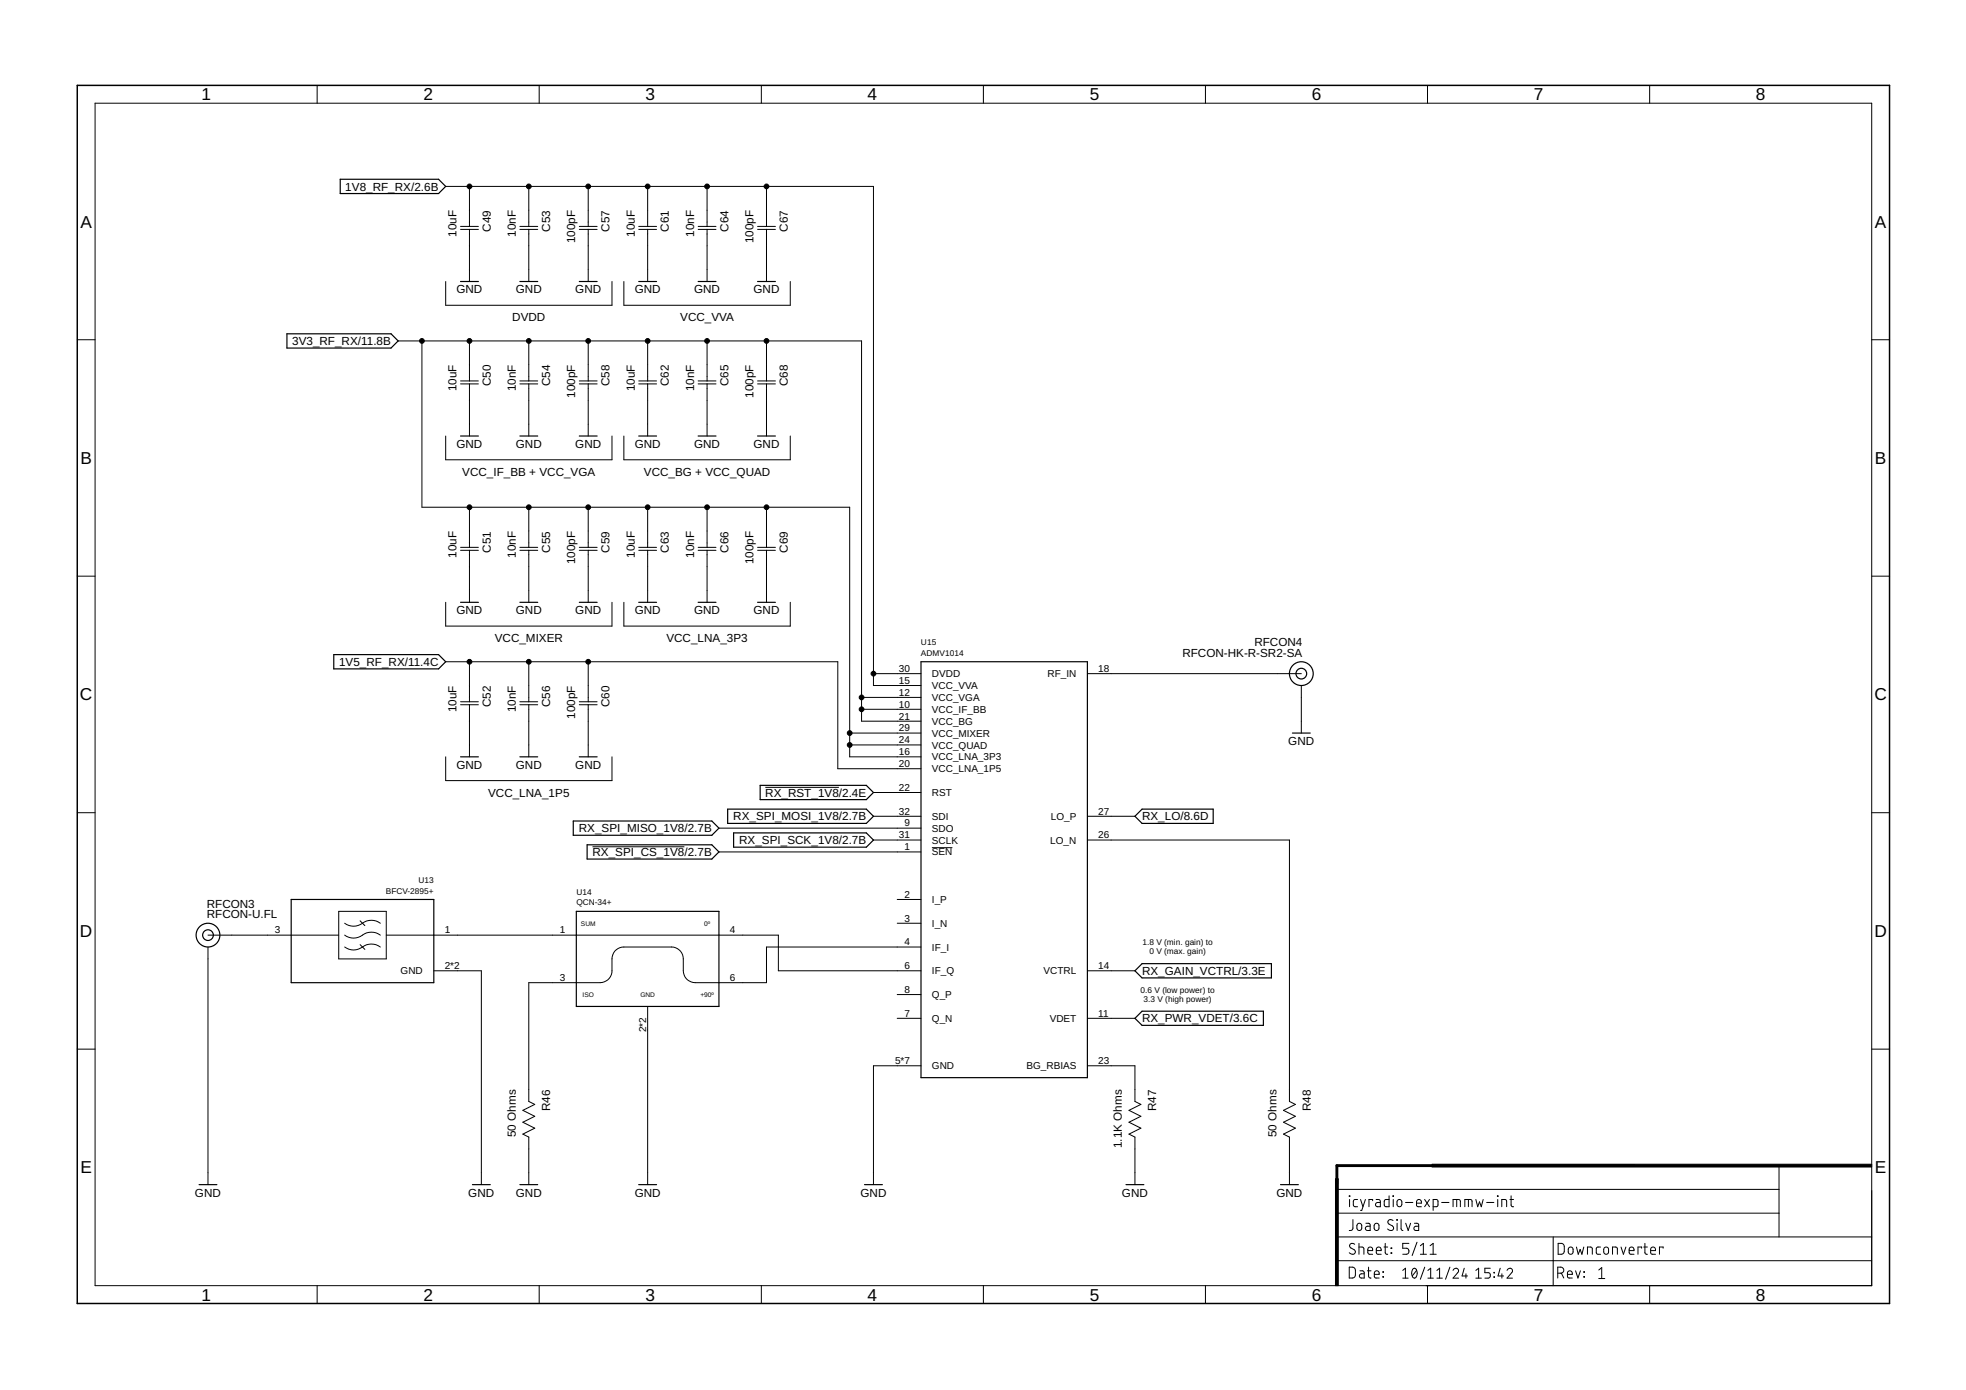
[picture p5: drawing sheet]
<svg xmlns="http://www.w3.org/2000/svg" width="420mm" height="297mm" viewBox="0 0 420 297" stroke-linecap="round" stroke-linejoin="round" font-family="sans-serif">
<g fill="none" stroke="#000" stroke-width=".21">
<path d="M67.8 18.2v3.9M115.2 18.2v3.9M162.7 18.2v3.9M210.2 18.2v3.9M257.6 18.2v3.9M305.1 18.2v3.9M352.6 18.2v3.9M20.3 22.1h379.7v252.6h-379.7zM95.2 39.8h91.5v106.7h10.1M100.3 39.8v8.6M113 39.8v8.6M125.7 39.8v8.6"/>
<path d="M138.4 39.8v8.6M151.1 39.8v8.6M163.8 39.8v8.6M98.4 48.4h3.8M98.4 49h3.8M100.3 49v11.2M111.1 48.4h3.8M111.1 49h3.8M113 49v11.2M123.8 48.4h3.8M123.8 49h3.8M125.7 49v11.2"/>
<path d="M136.5 48.4h3.8M136.5 49h3.8M138.4 49v11.2M149.2 48.4h3.8M149.2 49h3.8M151.1 49v11.2M161.9 48.4h3.8M161.9 49h3.8M163.8 49v11.2M16.5 72.6h3.8M85.1 72.9h99v81.2h12.7M90.2 72.9v35.5h91.4v53.3h15.2"/>
<path d="M95.2 60.2v5h35.6v-5M100.3 72.9v8.5M113 72.9v8.5M125.7 72.9v8.5M133.3 60.2v5h35.6v-5M138.4 72.9v8.5M151.1 72.9v8.5M163.8 72.9v8.5M400 72.6h3.8M95.2 93.2v5.1h35.6v-5.1M98.4 81.4h3.8M98.4 82h3.8"/>
<path d="M100.3 82v11.2M111.1 81.4h3.8M111.1 82h3.8M113 82v11.2M123.8 81.4h3.8M123.8 82h3.8M125.7 82v11.2M133.3 93.2v5.1h35.6v-5.1M136.5 81.4h3.8M136.5 82h3.8M138.4 82v11.2M149.2 81.4h3.8"/>
<path d="M149.2 82h3.8M151.1 82v11.2M161.9 81.4h3.8M161.9 82h3.8M163.8 82v11.2M98.4 117h3.8M98.4 117.6h3.8M100.3 108.4v8.6M100.3 117.6v11.1M111.1 117h3.8M111.1 117.6h3.8M113 108.4v8.6"/>
<path d="M113 117.6v11.1M123.8 117h3.8M123.8 117.6h3.8M125.7 108.4v8.6M125.7 117.6v11.1M136.5 117h3.8M136.5 117.6h3.8M138.4 108.4v8.6M138.4 117.6v11.1M149.2 117h3.8M149.2 117.6h3.8M151.1 108.4v8.6"/>
<path d="M151.1 117.6v11.1M161.9 117h3.8M161.9 117.6h3.8M163.8 108.4v8.6M163.8 117.6v11.1M16.5 123.1h3.8M95.2 128.7v5.1h35.6v-5.1M133.3 128.7v5.1h35.6v-5.1M400 123.1h3.8M95.2 141.4h83.8v22.9h17.8M98.4 150h3.8M98.4 150.6h3.8"/>
<path d="M100.3 141.4v8.6M100.3 150.6v11.1M111.1 150h3.8M111.1 150.6h3.8M113 141.4v8.6M113 150.6v11.1M123.8 150h3.8M123.8 150.6h3.8M125.7 141.4v8.6M125.7 150.6v11.1M181.6 156.7h15.2M181.6 159.2h15.2"/>
<path d="M184.1 149h12.7M184.1 151.6h12.7M186.7 144h10.1M232.4 144h45.7M278.1 146.5v10.2M16.5 173.7h3.8M95.2 161.7v5.1h35.6v-5.1M153.6 177h43.2M163.6 168.3h15.7M186.7 174.4h10.1M186.7 179.5h10.1M186.7 169.4h10.1"/>
<path d="M232.4 174.4h10.1M232.4 179.5h43.2v55.9l1.2 .6-2.5 1.3 2.5 1.2-2.5 1.3 2.5 1.3-2.5 1.3 1.3 .6v10.2M400 173.7h3.8M44.4 199.8h28M72.4 194.8h10.1v10.1h-10.1zM73.7 199.8a3.3 3.3 0 0 0 4.2-.2l1-.4a3.2 3.2 0 0 1 2.4 .6M73.7 197.3a3.3 3.3 0 0 0 4.2-.3l1-.3a3.2 3.2 0 0 1 2.4 .6M77 196.8l1 1M82.5 199.8h83.8v7.7h30.5M126.6 181h19.7M153.6 182.1h43.2M191.7 192.2h5.1"/>
<path d="M191.7 197.3h5.1M199.2 181.1h4.3M44.4 202.4v50.8M73.7 202.4a3.3 3.3 0 0 0 4.2-.3l1-.3a3.2 3.2 0 0 1 2.4 .6M77 201.9l1 1M92.7 207.5h10.2v45.7M138.4 215.1v38.1M191.7 212.5h5.1M191.7 217.6h5.1M196.8 202.4h-33v7.6h-15.2a2.54 2.54 0 0 1-2.6-2.5v-2.6a2.51 2.51 0 0 0-2.5-2.5h-10.2a2.54 2.54 0 0 0-2.5 2.5v2.6a2.54 2.54 0 0 1-2.6 2.5h-15.2v25.4l1.3 .6-2.6 1.3 2.6 1.2-2.6 1.3 2.6 1.3-2.6 1.3 1.3 .6v10.2M232.4 217.6h10.1M232.4 207.5h10.1"/>
<path d="M16.5 224.2h3.8M196.8 227.8h-10.1v25.4M232.4 227.8h10.1v7.6l1.3 .6-2.5 1.3 2.5 1.2-2.5 1.3 2.5 1.3-2.5 1.3 1.2 .6v10.2M400 224.2h3.8M285.7 254.2h94.5M285.7 259.2h94.5M288.4 255.5l.1 .2zM288.4 256.3v1.6M290.1 256.3h-.6l-.3 .4 .1 1.1 .8 .1M290.8 256.3l.5 1.6M291.8 256.3l-.8 2.4h-.2M293.3 256.6v-.3h-.7v1.6"/>
<path d="M294.1 256.3h.6l.3 .4v1.2h-.6a.46 .46 0 0 1-.4-.5 .46 .46 0 0 1 .4-.4h.6M296.9 255.5v2.4h-.8l-.3-.4 .1-.9 .2-.3h.8M297.7 255.5l.1 .2zM297.8 256.3v1.6M298.8 256.4l.4-.1a.92 .92 0 0 1 .1 1.5l-.3 .1a.92 .92 0 0 1-.2-1.5zM300.4 257h1.5M302.7 257.1h1.1a.55 .55 0 0 0-.4-.8 .55 .55 0 0 0-.7 .5l.1 1 1 .1M304.5 256.3l1 1.6M305.5 256.3l-1 1.6M306.3 257.9h.8l.2-.3v-1l-.2-.3h-.8v2.4M308.1 257h1.6M310.5 257.9v-1.6l1.5 .1 .1 1.5"/>
<path d="M311.3 256.3v1.6M313.1 257.9v-1.6l1.4 .1 .1 1.5M313.8 256.3v1.6M315.4 256.3l.4 1.6 .4-1.1 .4 1.1 .4-1.6M317.7 257h1.6M320 255.5l.1 .2zM320.1 256.3v1.6M321 257.9v-1.6l.9 .1 .1 1.5M322.7 256.3h.8M322.9 255.5l.1 2.1 .5 .3M380.2 249.1v15.2M67.8 274.7v3.9"/>
<path d="M115.2 274.7v3.9M162.7 274.7v3.9M210.2 274.7v3.9M257.6 274.7v3.9M285.7 269.4h114.3M285.7 264.3h114.3M288.4 270.8h.8l.4 .4v1.5l-.4 .4h-.8zM289.1 260.6v2l-.2 .3-.5 .1M289.5 265.9a.58 .58 0 0 0-.9-.1 .58 .58 0 0 0 .1 .9l.7 .4a.58 .58 0 0 1 .1 .8 .58 .58 0 0 1-.9 0l-.2-.2M290.2 261.5l.4-.1a.92 .92 0 0 1 .2 1.5l-.4 .1a.92 .92 0 0 1-.2-1.5zM290.4 266.5l1 .1 .1 1.4M290.4 265.7v2.3"/>
<path d="M290.6 271.6h.7l.2 .3v1.2h-.5a.46 .46 0 0 1-.5-.4 .46 .46 0 0 1 .5-.5h.5M291.9 261.4h.7l.2 .2v1.4h-.6a.46 .46 0 0 1-.4-.5 .46 .46 0 0 1 .4-.5h.6M292.2 271.6h.8M292.3 267.3h1a.54 .54 0 0 0-.3-.8 .54 .54 0 0 0-.7 .5l.1 .9 .9 .1M292.5 270.8v1.9l.1 .3 .4 .1M293.7 272.3h1a.54 .54 0 0 0-.3-.7 .54 .54 0 0 0-.7 .5l.1 .9 .9 .1M293.8 261.6l.5-.2a.92 .92 0 0 1 .1 1.5l-.3 .1-.3-.2-.1-.4zM294.1 267.3h1.1a.54 .54 0 0 0-.4-.8 .54 .54 0 0 0-.7 .5l.1 .9 1 .1M295.6 272.8l.1 .1zM295.6 271.8l.1 .1zM295.8 266.5h.8M296 265.7l.1 2.1 .5 .2"/>
<path d="M297.3 266.7l.1 .1zM297.3 267.7l.1 .1zM297.7 260.8a.58 .58 0 0 0-.9-.1 .58 .58 0 0 0 .1 .9l.7 .4a.59 .59 0 0 1 0 .9 .59 .59 0 0 1-.8-.1l-.3-.2M298.5 260.6l.1 .2zM298.6 261.4v1.6M299.4 260.6v2l.2 .2 .2 .2M299.8 273.1h1.1M299.8 271.5l.6-.5v2.1M300.4 261.4l.5 1.6 .6-1.6M301.1 265.7h-1.3v1h.8a.66 .66 0 0 1 .5 .7 .66 .66 0 0 1-.5 .6h-.8M302 271.2l.1-.1a.88 .88 0 0 1 .8 1.2l-.1 .3a.51 .51 0 0 1-.5 .5 .51 .51 0 0 1-.5-.5l-.1-.8zM302.3 261.4h.7l.2 .2v1.4h-.6a.46 .46 0 0 1-.4-.5 .46 .46 0 0 1 .4-.5h.6"/>
<path d="M302.7 271.5l-.9 1.2M302.8 265.5l-1 2.8M303.6 268h1.2M303.6 266.2l.6-.5v2.3M304.5 270.8l-.9 2.6M305.1 274.7v3.9M305.2 273.1h1.1M305.2 271.5l.6-.5v2.1M305.6 268h1.3M305.6 266.2l.7-.5v2.3M307.1 273.1h1.2M307.1 271.5l.6-.5v2.1"/>
<path d="M309.9 270.8l-1 2.6M310.5 271.5a.58 .58 0 0 1 .9-.5 .58 .58 0 0 1 .1 1l-1 1.1h1.2M312.9 271l-.4 1.7h1.1M313.3 272.2v.9M315.4 273.1h1.2M315.4 271.5l.6-.5v2.1M318.5 271h-1.2v1h.7a.59 .59 0 0 1 .5 .6 .59 .59 0 0 1-.5 .5h-.7M319.3 271.9l.1 .1zM319.3 272.8l.1 .2zM320.6 271l-.5 1.7h1.2M321 272.2v.9M322.1 271.5a.58 .58 0 0 1 .8-.5 .58 .58 0 0 1 .2 1l-1 1.1h1.1"/>
<path d="M331.9 264.3v10.4M332.9 272.1h.6a.65 .65 0 0 0 .7-.7 .65 .65 0 0 0-.7-.6h-.6v2.3M333 265.7h.9l.4 .4v1.3l-.1 .4-.3 .2h-.9zM333.7 272.1l.5 1M335 272.3h1a.54 .54 0 0 0-.3-.7 .54 .54 0 0 0-.7 .5l.1 .9 .9 .1M335.3 266.7l.5-.2a.92 .92 0 0 1 .1 1.5h-.3l-.4-.3zM336.7 271.6l.5 1.5 .6-1.5M336.9 266.5l.4 1.5 .4-1 .4 1 .4-1.5M338.5 271.8l.1 .1zM338.5 272.8l.1 .1zM339.3 268v-1.5l.9 .1 .1 1.4M341.7 271.4l.6-.5v2.3"/>
<path d="M341.7 273.2h1.3M342.1 266.5h-.7l-.3 .4 .1 1 .9 .1M342.9 266.7l.4-.2a.92 .92 0 0 1 .2 1.5h-.3l-.4-.3zM344.6 268v-1.5l.9 .1 .2 1.4M346.4 266.5l.5 1.5 .6-1.5M348.2 267.3h1a.54 .54 0 0 0-.4-.8 .54 .54 0 0 0-.6 .5l.1 .9 .9 .1M350.8 266.7v-.2h-.7v1.5M351.3 266.5h.8M351.5 265.7l.1 2.1 .5 .2M352.6 274.7v3.9M352.8 267.3h1a.54 .54 0 0 0-.4-.8 .54 .54 0 0 0-.6 .5l.1 .9 .9 .1M355.4 266.7v-.2h-.8v1.5"/>
</g>
<g fill="none" stroke="#000" stroke-width=".25">
<path d="M72.7 38.3h21l1.5 1.5-1.5 1.6h-21zM61.3 71.3h22.3l1.5 1.6-1.5 1.5h-22.3zM98.4 60.2h3.8M111.1 60.2h3.8M123.8 60.2h3.8M136.5 60.2h3.8M149.2 60.2h3.8M161.9 60.2h3.8M98.4 93.2h3.8M111.1 93.2h3.8M123.8 93.2h3.8M136.5 93.2h3.8"/>
<path d="M149.2 93.2h3.8M161.9 93.2h3.8M71.3 139.9h22.4l1.5 1.5-1.5 1.5h-22.4zM98.4 128.7h3.8M111.1 128.7h3.8M123.8 128.7h3.8M136.5 128.7h3.8M149.2 128.7h3.8M161.9 128.7h3.8M196.8 141.4h35.6v88.9h-35.6zM276.2 156.7h3.8M98.4 161.7h3.8"/>
<path d="M111.1 161.7h3.8M122.5 175.5h29.6l1.5 1.5-1.5 1.5h-29.6zM123.8 161.7h3.8M155.5 172.9h29.6l1.6 1.5-1.6 1.6h-29.6zM156.8 178h28.3l1.6 1.5-1.6 1.5h-28.3zM162.5 167.8h22.6l1.6 1.6-1.6 1.5h-22.6zM242.5 174.4l1.6-1.5h15.2v3.1h-15.2zM62.2 192.2h30.5v17.8h-30.5zM123.2 194.8h30.4v20.3h-30.4zM125.5 180.5h26.6l1.5 1.6-1.5 1.5h-26.6zM242.5 207.5l1.6-1.6h27.6v3.1h-27.6zM242.5 217.6l1.6-1.5h25.9v3h-25.9z"/>
<path d="M42.5 253.2h3.9M101 253.2h3.8M111.1 253.2h3.8M136.5 253.2h3.8M184.8 253.2h3.8M240.6 253.2h3.9M273.7 253.2h3.8"/>
<circle cx="278.1" cy="144" r="2.54"/>
<circle cx="278.1" cy="144" r="1.14"/>
<circle cx="44.4" cy="199.8" r="2.54"/>
<circle cx="44.4" cy="199.8" r="1.14"/>
</g>
<path d="M16.5 18.2h387.3v260.4h-387.3z" fill="none" stroke="#000" stroke-width=".32"/>
<path d="M285.4 251.9h.6v22.8h-.6zM306 248.8h94v.6h-94z" fill="#000" stroke="#000" stroke-width=".21"/>
<path d="M349.2 249.1h-63.5v3.8" fill="none" stroke="#000" stroke-width=".61"/>
<g fill="#000" stroke="#000" stroke-width=".21">
<circle cx="100.3" cy="39.8" r=".51"/>
<circle cx="113" cy="39.8" r=".51"/>
<circle cx="125.7" cy="39.8" r=".51"/>
<circle cx="138.4" cy="39.8" r=".51"/>
<circle cx="151.1" cy="39.8" r=".51"/>
<circle cx="163.8" cy="39.8" r=".51"/>
<circle cx="90.2" cy="72.9" r=".51"/>
<circle cx="100.3" cy="72.9" r=".51"/>
<circle cx="113" cy="72.9" r=".51"/>
<circle cx="125.7" cy="72.9" r=".51"/>
<circle cx="138.4" cy="72.9" r=".51"/>
<circle cx="151.1" cy="72.9" r=".51"/>
<circle cx="163.8" cy="72.9" r=".51"/>
<circle cx="100.3" cy="108.4" r=".51"/>
<circle cx="113" cy="108.4" r=".51"/>
<circle cx="125.7" cy="108.4" r=".51"/>
<circle cx="138.4" cy="108.4" r=".51"/>
<circle cx="151.1" cy="108.4" r=".51"/>
<circle cx="163.8" cy="108.4" r=".51"/>
<circle cx="100.3" cy="141.4" r=".51"/>
<circle cx="113" cy="141.4" r=".51"/>
<circle cx="125.7" cy="141.4" r=".51"/>
<circle cx="181.6" cy="156.7" r=".51"/>
<circle cx="181.6" cy="159.2" r=".51"/>
<circle cx="184.1" cy="151.6" r=".51"/>
<circle cx="184.1" cy="149" r=".51"/>
<circle cx="186.7" cy="144" r=".51"/>
</g>
<g font-size="3.7">
<text x="43" y="21.4">1</text>
<text x="90.5" y="21.4">2</text>
<text x="138" y="21.4">3</text>
<text x="185.4" y="21.4">4</text>
<text x="232.9" y="21.4">5</text>
<text x="280.3" y="21.4">6</text>
<text x="327.8" y="21.4">7</text>
<text x="375.3" y="21.4">8</text>
<text x="17.2" y="48.6">A</text>
<text x="400.7" y="48.6">A</text>
<text x="17.2" y="99.2">B</text>
<text x="400.7" y="99.2">B</text>
<text x="17.1" y="149.7">C</text>
<text x="400.6" y="149.7">C</text>
<text x="17.1" y="200.2">D</text>
<text x="400.6" y="200.2">D</text>
<text x="17.2" y="250.8">E</text>
<text x="400.7" y="250.8">E</text>
<text x="43" y="277.9">1</text>
<text x="90.5" y="277.9">2</text>
<text x="138" y="277.9">3</text>
<text x="185.4" y="277.9">4</text>
<text x="232.9" y="277.9">5</text>
<text x="280.3" y="277.9">6</text>
<text x="327.8" y="277.9">7</text>
<text x="375.3" y="277.9">8</text>
</g>
<g font-size="2.5">
<text x="73.8" y="40.7">1V8_RF_RX/2.6B</text>
<text x="97.6" y="50.6" transform="rotate(-90 97.6 50.6)">10uF</text>
<text x="104.9" y="49.5" transform="rotate(-90 104.9 49.5)">C49</text>
<text x="110.3" y="50.6" transform="rotate(-90 110.3 50.6)">10nF</text>
<text x="117.6" y="49.5" transform="rotate(-90 117.6 49.5)">C53</text>
<text x="122.9" y="52" transform="rotate(-90 122.9 52)">100pF</text>
<text x="130.3" y="49.5" transform="rotate(-90 130.3 49.5)">C57</text>
<text x="135.6" y="50.6" transform="rotate(-90 135.6 50.6)">10uF</text>
<text x="143" y="49.5" transform="rotate(-90 143 49.5)">C61</text>
<text x="148.3" y="50.6" transform="rotate(-90 148.3 50.6)">10nF</text>
<text x="155.7" y="49.5" transform="rotate(-90 155.7 49.5)">C64</text>
<text x="161" y="52" transform="rotate(-90 161 52)">100pF</text>
<text x="168.4" y="49.5" transform="rotate(-90 168.4 49.5)">C67</text>
<text x="97.5" y="62.7">GND</text>
<text x="110.2" y="62.7">GND</text>
<text x="122.9" y="62.7">GND</text>
<text x="135.6" y="62.7">GND</text>
<text x="148.3" y="62.7">GND</text>
<text x="161" y="62.7">GND</text>
<text x="109.5" y="68.7">DVDD</text>
<text x="145.4" y="68.7">VCC_VVA</text>
<text x="62.4" y="73.7">3V3_RF_RX/11.8B</text>
<text x="97.6" y="83.6" transform="rotate(-90 97.6 83.6)">10uF</text>
<text x="104.9" y="82.5" transform="rotate(-90 104.9 82.5)">C50</text>
<text x="110.3" y="83.6" transform="rotate(-90 110.3 83.6)">10nF</text>
<text x="117.6" y="82.5" transform="rotate(-90 117.6 82.5)">C54</text>
<text x="130.3" y="82.5" transform="rotate(-90 130.3 82.5)">C58</text>
<text x="135.6" y="83.6" transform="rotate(-90 135.6 83.6)">10uF</text>
<text x="143" y="82.5" transform="rotate(-90 143 82.5)">C62</text>
<text x="148.3" y="83.6" transform="rotate(-90 148.3 83.6)">10nF</text>
<text x="155.7" y="82.5" transform="rotate(-90 155.7 82.5)">C65</text>
<text x="168.4" y="82.5" transform="rotate(-90 168.4 82.5)">C68</text>
<text x="122.9" y="85" transform="rotate(-90 122.9 85)">100pF</text>
<text x="161" y="85" transform="rotate(-90 161 85)">100pF</text>
<text x="97.5" y="95.7">GND</text>
<text x="110.2" y="95.7">GND</text>
<text x="122.9" y="95.7">GND</text>
<text x="135.6" y="95.7">GND</text>
<text x="148.3" y="95.7">GND</text>
<text x="161" y="95.7">GND</text>
<text x="98.8" y="101.7">VCC_IF_BB + VCC_VGA</text>
<text x="137.6" y="101.7">VCC_BG + VCC_QUAD</text>
<text x="97.6" y="119.2" transform="rotate(-90 97.6 119.2)">10uF</text>
<text x="104.9" y="118.1" transform="rotate(-90 104.9 118.1)">C51</text>
<text x="110.3" y="119.2" transform="rotate(-90 110.3 119.2)">10nF</text>
<text x="117.6" y="118.1" transform="rotate(-90 117.6 118.1)">C55</text>
<text x="130.3" y="118.1" transform="rotate(-90 130.3 118.1)">C59</text>
<text x="135.6" y="119.2" transform="rotate(-90 135.6 119.2)">10uF</text>
<text x="143" y="118.1" transform="rotate(-90 143 118.1)">C63</text>
<text x="148.3" y="119.2" transform="rotate(-90 148.3 119.2)">10nF</text>
<text x="155.7" y="118.1" transform="rotate(-90 155.7 118.1)">C66</text>
<text x="168.4" y="118.1" transform="rotate(-90 168.4 118.1)">C69</text>
<text x="122.9" y="120.6" transform="rotate(-90 122.9 120.6)">100pF</text>
<text x="161" y="120.6" transform="rotate(-90 161 120.6)">100pF</text>
<text x="97.5" y="131.3">GND</text>
<text x="110.2" y="131.3">GND</text>
<text x="122.9" y="131.3">GND</text>
<text x="135.6" y="131.3">GND</text>
<text x="148.3" y="131.3">GND</text>
<text x="161" y="131.3">GND</text>
<text x="105.7" y="137.2">VCC_MIXER</text>
<text x="142.4" y="137.2">VCC_LNA_3P3</text>
<text x="72.5" y="142.3">1V5_RF_RX/11.4C</text>
<text x="252.7" y="140.4">RFCON-HK-R-SR2-SA</text>
<text x="268.1" y="138.1">RFCON4</text>
<text x="97.6" y="152.2" transform="rotate(-90 97.6 152.2)">10uF</text>
<text x="104.9" y="151.1" transform="rotate(-90 104.9 151.1)">C52</text>
<text x="110.3" y="152.2" transform="rotate(-90 110.3 152.2)">10nF</text>
<text x="117.6" y="151.1" transform="rotate(-90 117.6 151.1)">C56</text>
<text x="122.9" y="153.6" transform="rotate(-90 122.9 153.6)">100pF</text>
<text x="130.3" y="151.1" transform="rotate(-90 130.3 151.1)">C60</text>
<text x="275.3" y="159.2">GND</text>
<text x="97.5" y="164.3">GND</text>
<text x="110.2" y="164.3">GND</text>
<text x="122.9" y="164.3">GND</text>
<text x="104.3" y="170.2">VCC_LNA_1P5</text>
<text x="163.6" y="170.2">RX_RST_1V8/2.4E</text>
<text x="123.7" y="177.9">RX_SPI_MISO_1V8/2.7B</text>
<text x="156.7" y="175.3">RX_SPI_MOSI_1V8/2.7B</text>
<text x="244.1" y="175.3">RX_LO/8.6D</text>
<text x="126.6" y="182.9">RX_SPI_CS_1V8/2.7B</text>
<text x="158" y="180.4">RX_SPI_SCK_1V8/2.7B</text>
<text x="44.2" y="196.3">RFCON-U.FL</text>
<text x="44.2" y="194">RFCON3</text>
<text x="244.1" y="208.3">RX_GAIN_VCTRL/3.3E</text>
<text x="244.1" y="218.5">RX_PWR_VDET/3.6C</text>
<text x="117.6" y="237.4" transform="rotate(-90 117.6 237.4)">R46</text>
<text x="247.1" y="237.4" transform="rotate(-90 247.1 237.4)">R47</text>
<text x="280.1" y="237.4" transform="rotate(-90 280.1 237.4)">R48</text>
<text x="110.3" y="243" transform="rotate(-90 110.3 243)">50 Ohms</text>
<text x="239.8" y="245.4" transform="rotate(-90 239.8 245.4)">1.1K Ohms</text>
<text x="272.8" y="243" transform="rotate(-90 272.8 243)">50 Ohms</text>
<text x="41.7" y="255.7">GND</text>
<text x="100.1" y="255.7">GND</text>
<text x="110.2" y="255.7">GND</text>
<text x="135.6" y="255.7">GND</text>
<text x="183.9" y="255.7">GND</text>
<text x="239.8" y="255.7">GND</text>
<text x="272.8" y="255.7">GND</text>
</g>
<g font-size="2.1">
<text x="192.1" y="143.6">30</text>
<text x="234.7" y="143.6">18</text>
<text x="192.1" y="146.1">15</text>
<text x="192.1" y="148.7">12</text>
<text x="199.2" y="147.3">VCC_VVA</text>
<text x="199.2" y="149.8">VCC_VGA</text>
<text x="199.2" y="144.7">DVDD</text>
<text x="223.9" y="144.7">RF_IN</text>
<text x="192.1" y="151.2">10</text>
<text x="192.1" y="153.8">21</text>
<text x="199.2" y="152.3">VCC_IF_BB</text>
<text x="199.2" y="154.9">VCC_BG</text>
<text x="192.1" y="161.4">16</text>
<text x="192.1" y="156.3">29</text>
<text x="192.1" y="158.8">24</text>
<text x="199.2" y="157.4">VCC_MIXER</text>
<text x="199.2" y="160">VCC_QUAD</text>
<text x="192.1" y="163.9">20</text>
<text x="199.2" y="162.5">VCC_LNA_3P3</text>
<text x="199.2" y="165">VCC_LNA_1P5</text>
<text x="192.1" y="169">22</text>
<text x="199.2" y="170.1">RST</text>
<text x="192.1" y="174.1">32</text>
<text x="192.1" y="179.2">31</text>
<text x="193.3" y="176.6">9</text>
<text x="199.2" y="175.2">SDI</text>
<text x="199.2" y="177.7">SDO</text>
<text x="224.6" y="175.2">LO_P</text>
<text x="234.7" y="174.1">27</text>
<text x="234.7" y="179.2">26</text>
<text x="193.3" y="181.7">1</text>
<text x="199.2" y="180.3">SCLK</text>
<text x="199.2" y="182.8">SEN</text>
<text x="224.5" y="180.3">LO_N</text>
<text x="193.3" y="191.9">2</text>
<text x="193.3" y="196.9">3</text>
<text x="199.2" y="193">I_P</text>
<text x="58.7" y="199.5">3</text>
<text x="95" y="199.5">1</text>
<text x="119.7" y="199.5">1</text>
<text x="156" y="199.5">4</text>
<text x="193.3" y="202">4</text>
<text x="199.2" y="198">I_N</text>
<text x="199.2" y="203.1">IF_I</text>
<text x="85.6" y="208.2">GND</text>
<text x="95" y="207.1">2*2</text>
<text x="119.7" y="209.6">3</text>
<text x="156" y="209.6">6</text>
<text x="193.3" y="207.1">6</text>
<text x="199.2" y="208.2">IF_Q</text>
<text x="223" y="208.2">VCTRL</text>
<text x="234.7" y="207.1">14</text>
<text x="193.3" y="212.2">8</text>
<text x="199.2" y="213.3">Q_P</text>
<text x="138.1" y="220.6" transform="rotate(-90 138.1 220.6)">2*2</text>
<text x="193.3" y="217.2">7</text>
<text x="199.2" y="218.4">Q_N</text>
<text x="224.4" y="218.4">VDET</text>
<text x="234.7" y="217.2">11</text>
<text x="191.3" y="227.4">5*7</text>
<text x="234.7" y="227.4">23</text>
<text x="199.2" y="228.5">GND</text>
<text x="219.4" y="228.5">BG_RBIAS</text>
</g>
<g font-size="1.8">
<text x="196.8" y="137.9">U15</text>
<text x="196.8" y="140.1">ADMV1014</text>
<text x="82.5" y="190.9">BFCV-2895+</text>
<text x="89.4" y="188.7">U13</text>
<text x="123.2" y="191.2">U14</text>
<text x="123.2" y="193.5">QCN-34+</text>
<text x="244.2" y="202">1.8 V (min. gain) to</text>
<text x="245.7" y="204">0 V (max. gain)</text>
<text x="243.8" y="212.2">0.6 V (low power) to</text>
<text x="244.4" y="214.1">3.3 V (high power)</text>
</g>
<g font-size="1.4">
<text x="124.2" y="197.8">SUM</text>
<text x="150.5" y="197.8">0º</text>
<text x="124.5" y="213">ISO</text>
<text x="136.8" y="213">GND</text>
<text x="149.7" y="213">+90º</text>
</g>
</svg>
